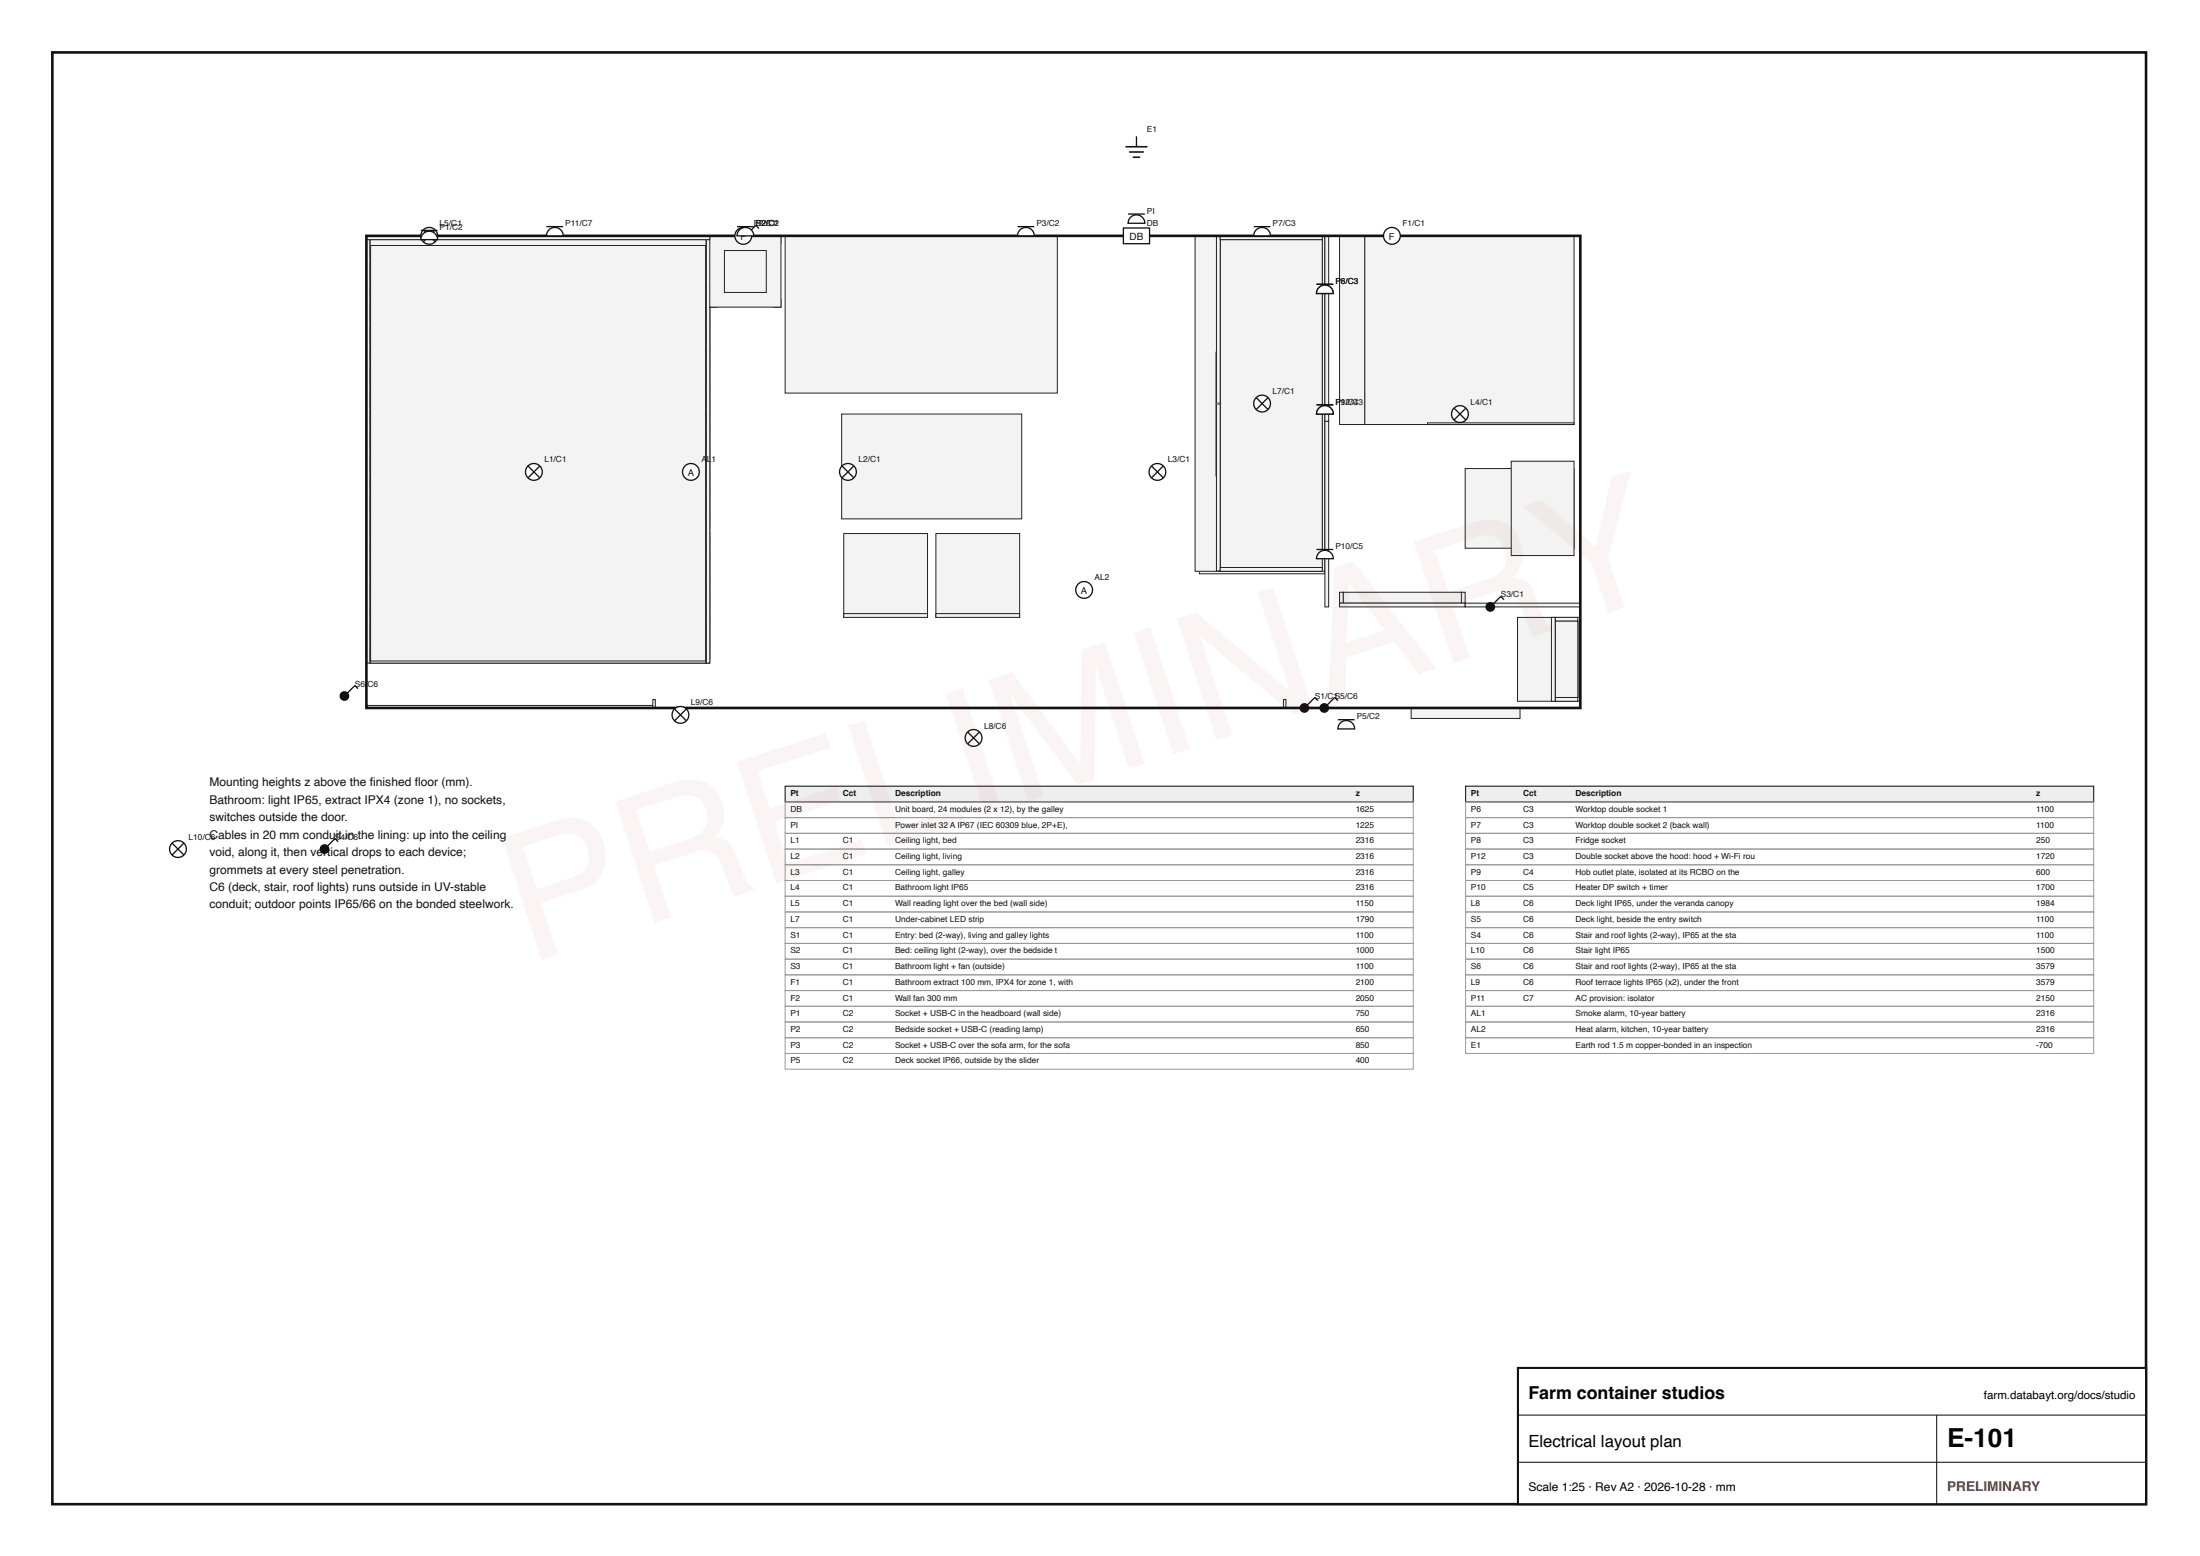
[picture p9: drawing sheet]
<svg xmlns="http://www.w3.org/2000/svg" width="420mm" height="297mm" viewBox="0 0 420 297" stroke-linecap="round" stroke-linejoin="round" font-family="sans-serif">
<path d="M10 10h399.9v277.1h-399.9z" fill="none" stroke="#111" stroke-width=".5"/>
<path d="M260.7 45h39.9v36h-39.9z" fill="#f3f3f3"/>
<path d="M260.7 45h39.9v36h-39.9z" fill="none" stroke="#222" stroke-width=".19"/>
<path d="M134.8 45.7h.8v80.9h-.8z" fill="#f3f3f3"/>
<path d="M134.8 45.7h.8v80.9h-.8z" fill="none" stroke="#222" stroke-width=".19"/>
<path d="M70 134.7h54.7v.4h-54.7z" fill="#f3f3f3"/>
<path d="M70 134.7h54.7v.4h-54.7z" fill="none" stroke="#222" stroke-width=".19"/>
<path d="M111.3 77.5h23.5v22.5h-23.5z" fill="#f3f3f3"/>
<path d="M111.3 77.5h23.5v22.5h-23.5z" fill="none" stroke="#222" stroke-width=".19"/>
<path d="M229.9 67h.8v42h-.8z" fill="#f3f3f3"/>
<path d="M229.9 67h.8v42h-.8z" fill="none" stroke="#222" stroke-width=".19"/>
<path d="M229.1 67.7h23.5v22.6h-23.5z" fill="#f3f3f3"/>
<path d="M229.1 67.7h23.5v22.6h-23.5z" fill="none" stroke="#222" stroke-width=".19"/>
<path d="M229.1 68.7h22.2v20.6h-22.2z" fill="#f3f3f3"/>
<path d="M229.1 68.7h22.2v20.6h-22.2z" fill="none" stroke="#222" stroke-width=".19"/>
<path d="M137 46.5h10.7v10.7h-10.7z" fill="#f3f3f3"/>
<path d="M137 46.5h10.7v10.7h-10.7z" fill="none" stroke="#222" stroke-width=".19"/>
<path d="M229.1 68.3h22.7v.4h-22.7z" fill="#f3f3f3"/>
<path d="M229.1 68.3h22.7v.4h-22.7z" fill="none" stroke="#222" stroke-width=".19"/>
<path d="M251.3 68.7h.5v20.6h-.5z" fill="#f3f3f3"/>
<path d="M251.3 68.7h.5v20.6h-.5z" fill="none" stroke="#222" stroke-width=".19"/>
<path d="M110.9 77h23.9v.5h-23.9z" fill="#f3f3f3"/>
<path d="M110.9 77h23.9v.5h-23.9z" fill="none" stroke="#222" stroke-width=".19"/>
<path d="M110.9 77.5h.4v22.5h-.4z" fill="#f3f3f3"/>
<path d="M110.9 77.5h.4v22.5h-.4z" fill="none" stroke="#222" stroke-width=".19"/>
<path d="M134.8 76.7h.8v24.1h-.8z" fill="#f3f3f3"/>
<path d="M134.8 76.7h.8v24.1h-.8z" fill="none" stroke="#222" stroke-width=".19"/>
<path d="M134.8 46.5h.8v30.1h-.8z" fill="#f3f3f3"/>
<path d="M134.8 46.5h.8v30.1h-.8z" fill="none" stroke="#222" stroke-width=".19"/>
<path d="M70 45.7h.7v80.9h-.7z" fill="#f3f3f3"/>
<path d="M70 45.7h.7v80.9h-.7z" fill="none" stroke="#222" stroke-width=".19"/>
<path d="M134.8 45.7h.8v80.9h-.8z" fill="#f3f3f3"/>
<path d="M134.8 45.7h.8v80.9h-.8z" fill="none" stroke="#222" stroke-width=".19"/>
<path d="M70.7 45.7h64.1v.8h-64.1z" fill="#f3f3f3"/>
<path d="M70.7 45.7h64.1v.8h-64.1z" fill="none" stroke="#222" stroke-width=".19"/>
<path d="M70.7 125.9h64.1v.7h-64.1z" fill="#f3f3f3"/>
<path d="M70.7 125.9h64.1v.7h-64.1z" fill="none" stroke="#222" stroke-width=".19"/>
<path d="M106.9 46.5h.7v79.4h-.7z" fill="#f3f3f3"/>
<path d="M106.9 46.5h.7v79.4h-.7z" fill="none" stroke="#222" stroke-width=".19"/>
<path d="M70.7 46.5h.7v79.4h-.7z" fill="#f3f3f3"/>
<path d="M70.7 46.5h.7v79.4h-.7z" fill="none" stroke="#222" stroke-width=".19"/>
<path d="M134.1 46.5h.7v79.4h-.7z" fill="#f3f3f3"/>
<path d="M134.1 46.5h.7v79.4h-.7z" fill="none" stroke="#222" stroke-width=".19"/>
<path d="M70.7 45.7h64.1v3.6h-64.1z" fill="#f3f3f3"/>
<path d="M70.7 45.7h64.1v3.6h-64.1z" fill="none" stroke="#222" stroke-width=".19"/>
<path d="M70.7 49.8h64.1v3.6h-64.1z" fill="#f3f3f3"/>
<path d="M70.7 49.8h64.1v3.6h-64.1z" fill="none" stroke="#222" stroke-width=".19"/>
<path d="M70.7 53.9h64.1v3.6h-64.1z" fill="#f3f3f3"/>
<path d="M70.7 53.9h64.1v3.6h-64.1z" fill="none" stroke="#222" stroke-width=".19"/>
<path d="M70.7 57.9h64.1v3.6h-64.1z" fill="#f3f3f3"/>
<path d="M70.7 57.9h64.1v3.6h-64.1z" fill="none" stroke="#222" stroke-width=".19"/>
<path d="M70.7 62h64.1v3.6h-64.1z" fill="#f3f3f3"/>
<path d="M70.7 62h64.1v3.6h-64.1z" fill="none" stroke="#222" stroke-width=".19"/>
<path d="M70.7 66.1h64.1v3.6h-64.1z" fill="#f3f3f3"/>
<path d="M70.7 66.1h64.1v3.6h-64.1z" fill="none" stroke="#222" stroke-width=".19"/>
<path d="M70.7 70.1h64.1v3.6h-64.1z" fill="#f3f3f3"/>
<path d="M70.7 70.1h64.1v3.6h-64.1z" fill="none" stroke="#222" stroke-width=".19"/>
<path d="M70.7 74.2h64.1v3.6h-64.1z" fill="#f3f3f3"/>
<path d="M70.7 74.2h64.1v3.6h-64.1z" fill="none" stroke="#222" stroke-width=".19"/>
<path d="M70.7 78.3h64.1v3.6h-64.1z" fill="#f3f3f3"/>
<path d="M70.7 78.3h64.1v3.6h-64.1z" fill="none" stroke="#222" stroke-width=".19"/>
<path d="M70.7 82.3h64.1v3.6h-64.1z" fill="#f3f3f3"/>
<path d="M70.7 82.3h64.1v3.6h-64.1z" fill="none" stroke="#222" stroke-width=".19"/>
<path d="M70.7 86.4h64.1v3.6h-64.1z" fill="#f3f3f3"/>
<path d="M70.7 86.4h64.1v3.6h-64.1z" fill="none" stroke="#222" stroke-width=".19"/>
<path d="M70.7 90.4h64.1v3.7h-64.1z" fill="#f3f3f3"/>
<path d="M70.7 90.4h64.1v3.7h-64.1z" fill="none" stroke="#222" stroke-width=".19"/>
<path d="M70.7 94.5h64.1v3.6h-64.1z" fill="#f3f3f3"/>
<path d="M70.7 94.5h64.1v3.6h-64.1z" fill="none" stroke="#222" stroke-width=".19"/>
<path d="M70.7 98.6h64.1v3.6h-64.1z" fill="#f3f3f3"/>
<path d="M70.7 98.6h64.1v3.6h-64.1z" fill="none" stroke="#222" stroke-width=".19"/>
<path d="M70.7 102.6h64.1v3.6h-64.1z" fill="#f3f3f3"/>
<path d="M70.7 102.6h64.1v3.6h-64.1z" fill="none" stroke="#222" stroke-width=".19"/>
<path d="M70.7 106.7h64.1v3.6h-64.1z" fill="#f3f3f3"/>
<path d="M70.7 106.7h64.1v3.6h-64.1z" fill="none" stroke="#222" stroke-width=".19"/>
<path d="M70.7 110.8h64.1v3.6h-64.1z" fill="#f3f3f3"/>
<path d="M70.7 110.8h64.1v3.6h-64.1z" fill="none" stroke="#222" stroke-width=".19"/>
<path d="M70.7 114.8h64.1v3.6h-64.1z" fill="#f3f3f3"/>
<path d="M70.7 114.8h64.1v3.6h-64.1z" fill="none" stroke="#222" stroke-width=".19"/>
<path d="M70.7 118.9h64.1v3.6h-64.1z" fill="#f3f3f3"/>
<path d="M70.7 118.9h64.1v3.6h-64.1z" fill="none" stroke="#222" stroke-width=".19"/>
<path d="M70.7 123h64.1v3.6h-64.1z" fill="#f3f3f3"/>
<path d="M70.7 123h64.1v3.6h-64.1z" fill="none" stroke="#222" stroke-width=".19"/>
<path d="M228.3 67.1h.8v23.9h-.8z" fill="#f3f3f3"/>
<path d="M228.3 67.1h.8v23.9h-.8z" fill="none" stroke="#222" stroke-width=".19"/>
<path d="M229.1 68.7h22.2v20.6h-22.2z" fill="#f3f3f3"/>
<path d="M229.1 68.7h22.2v20.6h-22.2z" fill="none" stroke="#222" stroke-width=".19"/>
<path d="M135.6 45h.7v1.5h-.7z" fill="#f3f3f3"/>
<path d="M135.6 45h.7v1.5h-.7z" fill="none" stroke="#222" stroke-width=".19"/>
<path d="M136.3 45h.7v1.5h-.7z" fill="#f3f3f3"/>
<path d="M136.3 45h.7v1.5h-.7z" fill="none" stroke="#222" stroke-width=".19"/>
<path d="M135.6 57.2h.7v1.4h-.7z" fill="#f3f3f3"/>
<path d="M135.6 57.2h.7v1.4h-.7z" fill="none" stroke="#222" stroke-width=".19"/>
<path d="M136.3 57.2h.7v1.4h-.7z" fill="#f3f3f3"/>
<path d="M136.3 57.2h.7v1.4h-.7z" fill="none" stroke="#222" stroke-width=".19"/>
<path d="M147.7 45h.7v1.5h-.7z" fill="#f3f3f3"/>
<path d="M147.7 45h.7v1.5h-.7z" fill="none" stroke="#222" stroke-width=".19"/>
<path d="M148.4 45h.8v1.5h-.8z" fill="#f3f3f3"/>
<path d="M148.4 45h.8v1.5h-.8z" fill="none" stroke="#222" stroke-width=".19"/>
<path d="M147.7 57.2h.7v1.4h-.7z" fill="#f3f3f3"/>
<path d="M147.7 57.2h.7v1.4h-.7z" fill="none" stroke="#222" stroke-width=".19"/>
<path d="M148.4 57.2h.8v1.4h-.8z" fill="#f3f3f3"/>
<path d="M148.4 57.2h.8v1.4h-.8z" fill="none" stroke="#222" stroke-width=".19"/>
<path d="M135.6 45h13.6v13.6h-13.6z" fill="#f3f3f3"/>
<path d="M135.6 45h13.6v13.6h-13.6z" fill="none" stroke="#222" stroke-width=".19"/>
<path d="M70.8 46.9h64v79.3h-64z" fill="#f3f3f3"/>
<path d="M70.8 46.9h64v79.3h-64z" fill="none" stroke="#222" stroke-width=".19"/>
<path d="M229.1 68.3h22.7v.4h-22.7z" fill="#f3f3f3"/>
<path d="M229.1 68.3h22.7v.4h-22.7z" fill="none" stroke="#222" stroke-width=".19"/>
<path d="M251.3 68.7h.5v20.6h-.5z" fill="#f3f3f3"/>
<path d="M251.3 68.7h.5v20.6h-.5z" fill="none" stroke="#222" stroke-width=".19"/>
<path d="M150 45h51.9v30h-51.9z" fill="#f3f3f3"/>
<path d="M150 45h51.9v30h-51.9z" fill="none" stroke="#222" stroke-width=".19"/>
<path d="M229.5 45.4h22v20.4h-22z" fill="#f3f3f3"/>
<path d="M229.5 45.4h22v20.4h-22z" fill="none" stroke="#222" stroke-width=".19"/>
<path d="M228.3 67.1h.8v23.9h-.8z" fill="#f3f3f3"/>
<path d="M228.3 67.1h.8v23.9h-.8z" fill="none" stroke="#222" stroke-width=".19"/>
<path d="M229.1 66.3h23.5v.7h-23.5z" fill="#f3f3f3"/>
<path d="M229.1 66.3h23.5v.7h-23.5z" fill="none" stroke="#222" stroke-width=".19"/>
<path d="M229.1 45h4v21.3h-4z" fill="#f3f3f3"/>
<path d="M229.1 45h4v21.3h-4z" fill="none" stroke="#222" stroke-width=".19"/>
<path d="M248.6 45h4v21.3h-4z" fill="#f3f3f3"/>
<path d="M248.6 45h4v21.3h-4z" fill="none" stroke="#222" stroke-width=".19"/>
<path d="M229.1 67h23.5v.7h-23.5z" fill="#f3f3f3"/>
<path d="M229.1 67h23.5v.7h-23.5z" fill="none" stroke="#222" stroke-width=".19"/>
<path d="M229.1 67.7h4v22.6h-4z" fill="#f3f3f3"/>
<path d="M229.1 67.7h4v22.6h-4z" fill="none" stroke="#222" stroke-width=".19"/>
<path d="M248.6 67.7h4v22.6h-4z" fill="#f3f3f3"/>
<path d="M248.6 67.7h4v22.6h-4z" fill="none" stroke="#222" stroke-width=".19"/>
<path d="M252.6 67h.5v24h-.5z" fill="#f3f3f3"/>
<path d="M252.6 67h.5v24h-.5z" fill="none" stroke="#222" stroke-width=".19"/>
<path d="M228.3 45h24.8v64h-24.8z" fill="#f3f3f3"/>
<path d="M228.3 45h24.8v64h-24.8z" fill="none" stroke="#222" stroke-width=".19"/>
<path d="M232.3 67.2h14v23.6h-14z" fill="#f3f3f3"/>
<path d="M232.3 67.2h14v23.6h-14z" fill="none" stroke="#222" stroke-width=".19"/>
<path d="M138.4 47.8h8v8h-8z" fill="#f3f3f3"/>
<path d="M138.4 47.8h8v8h-8z" fill="none" stroke="#222" stroke-width=".19"/>
<path d="M70 45h65.6v.7h-65.6z" fill="#f3f3f3"/>
<path d="M70 45h65.6v.7h-65.6z" fill="none" stroke="#222" stroke-width=".19"/>
<path d="M255.9 45h4.8v36h-4.8z" fill="#f3f3f3"/>
<path d="M255.9 45h4.8v36h-4.8z" fill="none" stroke="#222" stroke-width=".19"/>
<path d="M233.9 67h19.2v24h-19.2z" fill="#f3f3f3"/>
<path d="M233.9 67h19.2v24h-19.2z" fill="none" stroke="#222" stroke-width=".19"/>
<path d="M233.9 67h19.2v24h-19.2z" fill="#f3f3f3"/>
<path d="M233.9 67h19.2v24h-19.2z" fill="none" stroke="#222" stroke-width=".19"/>
<path d="M233.1 45.7h19.5v62.6h-19.5z" fill="#f3f3f3"/>
<path d="M233.1 45.7h19.5v62.6h-19.5z" fill="none" stroke="#222" stroke-width=".19"/>
<path d="M232.3 45.1h.8v31.9h-.8z" fill="#f3f3f3"/>
<path d="M232.3 45.1h.8v31.9h-.8z" fill="none" stroke="#222" stroke-width=".19"/>
<path d="M232.3 77.1h.8v31.9h-.8z" fill="#f3f3f3"/>
<path d="M232.3 77.1h.8v31.9h-.8z" fill="none" stroke="#222" stroke-width=".19"/>
<path d="M233.1 45h19.5v.7h-19.5z" fill="#f3f3f3"/>
<path d="M233.1 45h19.5v.7h-19.5z" fill="none" stroke="#222" stroke-width=".19"/>
<path d="M252.6 45h.5v64h-.5z" fill="#f3f3f3"/>
<path d="M252.6 45h.5v64h-.5z" fill="none" stroke="#222" stroke-width=".19"/>
<path d="M253.1 45h.7v35.4h-.7z" fill="#f3f3f3"/>
<path d="M253.1 45h.7v35.4h-.7z" fill="none" stroke="#222" stroke-width=".19"/>
<path d="M70 45h231.8v90.1h-231.8z" fill="none" stroke="#111" stroke-width=".5"/>
<path d="M214.6 43.5h5v3h-5z" fill="#fff"/>
<path d="M214.6 43.5h5v3h-5z" fill="none" stroke="#111" stroke-width=".25"/>
<path d="M215.9 41.5a1.6 1.6 0 0 1 1.8-.4 1.6 1.6 0 0 1 1 1.5h-3.2l.1-.6z" fill="#fff"/>
<path d="M215.5 40.9h3.2M215.9 41.5a1.6 1.6 0 0 1 1.8-.4 1.6 1.6 0 0 1 1 1.5h-3.2l.1-.6z" fill="none" stroke="#111" stroke-width=".25"/>
<circle cx="278.8" cy="79" r="1.6" fill="#fff"/>
<circle cx="278.8" cy="79" r="1.6" fill="none" stroke="#111" stroke-width=".25"/>
<circle cx="82" cy="45" r="1.6" fill="#fff"/>
<g fill="none" stroke="#111" stroke-width=".25">
<path d="M80.9 43.9l2.2 2.2M83.1 43.9l-2.2 2.2"/>
<circle cx="82" cy="45" r="1.6"/>
</g>
<circle cx="241.1" cy="77" r="1.6" fill="#fff"/>
<g fill="none" stroke="#111" stroke-width=".25">
<path d="M239.9 75.9l2.3 2.3M242.2 75.9l-2.3 2.3"/>
<circle cx="241.1" cy="77" r="1.6"/>
</g>
<circle cx="142.4" cy="45" r=".8" fill="#111"/>
<g fill="none" stroke="#111" stroke-width=".25">
<path d="M145 43.6l-.6-.6-2 2"/>
<circle cx="142.4" cy="45" r=".8"/>
</g>
<circle cx="265.9" cy="45" r="1.6" fill="#fff"/>
<circle cx="265.9" cy="45" r="1.6" fill="none" stroke="#111" stroke-width=".25"/>
<circle cx="142" cy="45" r="1.6" fill="#fff"/>
<circle cx="142" cy="45" r="1.6" fill="none" stroke="#111" stroke-width=".25"/>
<path d="M80.8 44.6a1.6 1.6 0 0 1 1.8-.3 1.6 1.6 0 0 1 1 1.4h-3.2l.1-.6z" fill="#fff"/>
<path d="M80.4 44h3.2M80.8 44.6a1.6 1.6 0 0 1 1.8-.3 1.6 1.6 0 0 1 1 1.4h-3.2l.1-.6z" fill="none" stroke="#111" stroke-width=".25"/>
<path d="M141.2 43.9a1.6 1.6 0 0 1 1.8-.4 1.6 1.6 0 0 1 1 1.5h-3.2l.1-.6z" fill="#fff"/>
<path d="M140.8 43.3h3.2M141.2 43.9a1.6 1.6 0 0 1 1.8-.4 1.6 1.6 0 0 1 1 1.5h-3.2l.1-.6z" fill="none" stroke="#111" stroke-width=".25"/>
<path d="M194.8 43.9a1.6 1.6 0 0 1 1.8-.4 1.6 1.6 0 0 1 1 1.5h-3.2l.1-.6z" fill="#fff"/>
<path d="M194.4 43.3h3.2M194.8 43.9a1.6 1.6 0 0 1 1.8-.4 1.6 1.6 0 0 1 1 1.5h-3.2l.1-.6z" fill="none" stroke="#111" stroke-width=".25"/>
<path d="M251.9 54.9a1.6 1.6 0 0 1 1.8-.4 1.6 1.6 0 0 1 1 1.5h-3.2l.1-.6z" fill="#fff"/>
<path d="M251.5 54.3h3.2M251.9 54.9a1.6 1.6 0 0 1 1.8-.4 1.6 1.6 0 0 1 1 1.5h-3.2l.1-.6z" fill="none" stroke="#111" stroke-width=".25"/>
<path d="M239.9 43.9a1.6 1.6 0 0 1 1.8-.4 1.6 1.6 0 0 1 1 1.5h-3.2l.1-.6z" fill="#fff"/>
<path d="M239.5 43.3h3.2M239.9 43.9a1.6 1.6 0 0 1 1.8-.4 1.6 1.6 0 0 1 1 1.5h-3.2l.1-.6z" fill="none" stroke="#111" stroke-width=".25"/>
<path d="M251.9 54.9a1.6 1.6 0 0 1 1.8-.4 1.6 1.6 0 0 1 1 1.5h-3.2l.1-.6z" fill="#fff"/>
<path d="M251.5 54.3h3.2M251.9 54.9a1.6 1.6 0 0 1 1.8-.4 1.6 1.6 0 0 1 1 1.5h-3.2l.1-.6z" fill="none" stroke="#111" stroke-width=".25"/>
<path d="M251.9 77.9a1.6 1.6 0 0 1 1.8-.3 1.6 1.6 0 0 1 1 1.4h-3.2l.1-.6z" fill="#fff"/>
<path d="M251.5 77.3h3.2M251.9 77.9a1.6 1.6 0 0 1 1.8-.3 1.6 1.6 0 0 1 1 1.4h-3.2l.1-.6z" fill="none" stroke="#111" stroke-width=".25"/>
<path d="M251.9 77.9a1.6 1.6 0 0 1 1.8-.3 1.6 1.6 0 0 1 1 1.4h-3.2l.1-.6z" fill="#fff"/>
<path d="M251.5 77.3h3.2M251.9 77.9a1.6 1.6 0 0 1 1.8-.3 1.6 1.6 0 0 1 1 1.4h-3.2l.1-.6z" fill="none" stroke="#111" stroke-width=".25"/>
<circle cx="62" cy="162.1" r=".8" fill="#111"/>
<g fill="none" stroke="#111" stroke-width=".25">
<path d="M64.6 160.7l-.6-.6-2 2"/>
<circle cx="62" cy="162.1" r=".8"/>
</g>
<circle cx="34" cy="162.1" r="1.6" fill="#fff"/>
<g fill="none" stroke="#111" stroke-width=".25">
<path d="M32.9 160.9l2.2 2.3M35.1 160.9l-2.2 2.3"/>
<circle cx="34" cy="162.1" r="1.6"/>
</g>
<circle cx="65.8" cy="132.9" r=".8" fill="#111"/>
<g fill="none" stroke="#111" stroke-width=".25">
<path d="M68.4 131.5l-.6-.6-2 2"/>
<circle cx="65.8" cy="132.9" r=".8"/>
</g>
<path d="M104.8 43.9a1.6 1.6 0 0 1 1.8-.4 1.6 1.6 0 0 1 1 1.5h-3.2l.1-.6z" fill="#fff"/>
<path d="M217.1 26v2M104.4 43.3h3.2M104.8 43.9a1.6 1.6 0 0 1 1.8-.4 1.6 1.6 0 0 1 1 1.5h-3.2l.1-.6z" fill="none" stroke="#111" stroke-width=".25"/>
<path d="M215 28h4.2M215.7 29h2.8M216.4 30h1.4" fill="none" stroke="#111" stroke-width=".3"/>
<path d="M150 150.1h119.9v3h-119.9z" fill="#eee"/>
<path d="M150 150.1h119.9v3h-119.9z" fill="none" stroke="#111" stroke-width=".2"/>
<g fill="none" stroke="#999" stroke-width=".19">
<path d="M150 153.1h119.9v3h-119.9zM150 156.1h119.9v3h-119.9zM150 159.1h119.9v3h-119.9zM150 162.1h119.9v3h-119.9zM150 165.1h119.9v3h-119.9zM150 168.1h119.9v3h-119.9zM150 171.1h119.9v3h-119.9zM150 174.1h119.9v3h-119.9zM150 177.1h119.9v3h-119.9zM150 180.1h119.9v3h-119.9zM150 183.1h119.9v3h-119.9zM150 186.1h119.9v3h-119.9z"/>
<path d="M150 189.1h119.9v3h-119.9zM150 192.1h119.9v3h-119.9zM150 195.1h119.9v3h-119.9zM150 198.1h119.9v3h-119.9zM150 201.1h119.9v3h-119.9z"/>
</g>
<path d="M279.9 150.1h120v3h-120z" fill="#eee"/>
<path d="M279.9 150.1h120v3h-120z" fill="none" stroke="#111" stroke-width=".2"/>
<g fill="none" stroke="#999" stroke-width=".19">
<path d="M279.9 153.1h120v3h-120zM279.9 156.1h120v3h-120zM279.9 159.1h120v3h-120zM279.9 162.1h120v3h-120zM279.9 165.1h120v3h-120zM279.9 168.1h120v3h-120zM279.9 171.1h120v3h-120zM279.9 174.1h120v3h-120zM279.9 177.1h120v3h-120zM279.9 180.1h120v3h-120zM279.9 183.1h120v3h-120zM279.9 186.1h120v3h-120z"/>
<path d="M279.9 189.1h120v3h-120zM279.9 192.1h120v3h-120zM279.9 195.1h120v3h-120zM279.9 198.1h120v3h-120z"/>
</g>
<path d="M289.9 261.1h120v26h-120z" fill="#fff"/>
<path d="M289.9 261.1h120v26h-120z" fill="none" stroke="#111" stroke-width=".4"/>
<path d="M289.9 270.1h120M289.9 279.1h120M369.9 270.1v17" fill="none" stroke="#111" stroke-width=".2"/>
<text font-size="34" fill="#111" x="100.7" y="184.1" transform="rotate(-18 100.7 184.1)">PRELIMINARY</text>
<text font-size="5" x="371.9" y="276.1">E-101</text>
<text font-size="3.4" x="291.9" y="267.1">Farm container studios</text>
<text font-size="3.2" x="291.9" y="276.1">Electrical layout plan</text>
<text font-size="2.6" fill="#b3261e" x="371.9" y="284.6">PRELIMINARY</text>
<g font-size="2.3" fill="#111">
<text x="40" y="150.1">Mounting heights z above the fnished foor (mm).</text>
<text x="40" y="153.4">Bathroom: light IP65, extract IPX4 (zone 1), no sockets,</text>
<text x="70.7" y="150.1">i</text>
<text x="79.2" y="150.1">l</text>
<text x="40" y="156.7">switches outside the door.</text>
<text x="40" y="160.1">Cables in 20 mm conduit in the lining: up into the ceiling</text>
<text x="40" y="163.4">void, along it, then vertical drops to each device;</text>
<text x="40" y="166.7">grommets at every steel penetration.</text>
<text x="40" y="170.1">C6 (deck, stair, roof lights) runs outside in UV-stable</text>
<text x="40" y="173.4">conduit; outdoor points IP65/66 on the bonded steelwork.</text>
</g>
<text font-size="2.3" x="291.9" y="284.6">Scale 1:25 · Rev A2 · 2026-10-28 · mm</text>
<text font-size="2.2" x="378.9" y="267.1">farm.databayt.org/docs/studio</text>
<text font-size="1.9" fill="#111" x="215.7" y="45.8">DB</text>
<g font-size="1.8" fill="#111">
<text x="141.4" y="45.8">F</text>
<text x="265.3" y="45.8">F</text>
<text x="131.4" y="90.9">A</text>
<text x="206.5" y="113.4">A</text>
</g>
<g font-size="1.6" fill="#111">
<text x="219.1" y="25.2">E1</text>
<text x="219.1" y="40.8">PI</text>
<text x="84" y="43.2">L5/C1</text>
<text x="84" y="43.9">P1/C2</text>
<text x="108" y="43.2">P11/C7</text>
<text x="144" y="43.2">FS22/CC12</text>
<text x="144.4" y="43.2">P2//C1</text>
<text x="197.9" y="43.2">P3/C2</text>
<text x="219.1" y="43.2">DB</text>
<text x="243.1" y="43.2">P7/C3</text>
<text x="267.8" y="43.2">F1/C1</text>
<text x="255.1" y="54.2">P</text>
<text x="256.1" y="54.2">6/C3</text>
<text x="256.1" y="54.2">8/C3</text>
<text x="243.1" y="75.2">L7/C</text>
<text x="246.4" y="75.2">1</text>
<text x="255.1" y="77.2">P</text>
<text x="256.1" y="77.2">12/C</text>
<text x="256.1" y="77.2">9/C43</text>
<text x="280.8" y="77.2">L4/C1</text>
<text x="104" y="88.3">L1/C1</text>
<text x="134" y="88.3">A</text>
<text x="135" y="88.3">L</text>
<text x="135.9" y="88.3">1</text>
<text x="164" y="88.3">L2/C1</text>
<text x="223.1" y="88.3">L3/C1</text>
<text x="255.1" y="104.8">P10/C5</text>
<text x="209.1" y="110.8">AL2</text>
<text x="286.6" y="114">S3/C1</text>
<text x="67.8" y="131.1">S6/</text>
<text x="70.2" y="131.1">C6</text>
<text x="132" y="134.7">L9/C6</text>
<text x="251.1" y="133.3">S1/C1S5/C6</text>
<text x="259.1" y="137.3">P5/C2</text>
<text x="187.9" y="139.1">L8/C6</text>
<text x="151" y="152">Pt</text>
<text x="151" y="155">DB</text>
<text x="161" y="152">Cct</text>
<text x="171" y="152">Description</text>
<text x="171" y="155">Unit board, 24 modules (2 x 12), by the galley</text>
<text x="258.9" y="152">z</text>
<text x="258.9" y="155">1625</text>
<text x="280.9" y="152">Pt</text>
<text x="280.9" y="155">P6</text>
<text x="290.9" y="152">Cct</text>
<text x="290.9" y="155">C3</text>
<text x="300.9" y="152">Description</text>
<text x="300.9" y="155">Worktop double socket 1</text>
<text x="388.9" y="152">z</text>
<text x="388.9" y="155">1100</text>
<text x="36" y="160.3">L10/C6</text>
<text x="64" y="160.3">S4/C6</text>
<text x="151" y="158">PI</text>
<text x="151" y="161">L1</text>
<text x="161" y="161">C1</text>
<text x="171" y="158">Power inlet 32 A IP67 (IEC 60309 blue, 2P+E),</text>
<text x="171" y="161">Ceiling light, bed</text>
<text x="258.9" y="158">1225</text>
<text x="258.9" y="161">2316</text>
<text x="280.9" y="158">P7</text>
<text x="280.9" y="161">P8</text>
<text x="290.9" y="158">C3</text>
<text x="290.9" y="161">C3</text>
<text x="300.9" y="158">Worktop double socket 2 (back wall)</text>
<text x="300.9" y="161">Fridge socket</text>
<text x="388.9" y="158">1100</text>
<text x="388.9" y="161">250</text>
<text x="151" y="164">L2</text>
<text x="151" y="167">L3</text>
<text x="161" y="164">C1</text>
<text x="161" y="167">C1</text>
<text x="171" y="164">Ceiling light, living</text>
<text x="171" y="167">Ceiling light, galley</text>
<text x="258.9" y="164">2316</text>
<text x="258.9" y="167">2316</text>
<text x="280.9" y="164">P12</text>
<text x="280.9" y="167">P9</text>
<text x="290.9" y="164">C3</text>
<text x="290.9" y="167">C4</text>
<text x="300.9" y="164">Double socket above the hood: hood + Wi-Fi rou</text>
<text x="300.9" y="167">Hob outlet plate, isolated at its RCBO on the</text>
<text x="388.9" y="164">1720</text>
<text x="388.9" y="167">600</text>
<text x="151" y="170">L4</text>
<text x="151" y="173">L5</text>
<text x="161" y="170">C1</text>
<text x="161" y="173">C1</text>
<text x="171" y="170">Bathroom light IP65</text>
<text x="171" y="173">Wall reading light over the bed (wall side)</text>
<text x="258.9" y="170">2316</text>
<text x="258.9" y="173">1150</text>
<text x="280.9" y="170">P10</text>
<text x="280.9" y="173">L8</text>
<text x="290.9" y="170">C5</text>
<text x="290.9" y="173">C6</text>
<text x="300.9" y="170">Heater DP switch + timer</text>
<text x="300.9" y="173">Deck light IP65, under the veranda canopy</text>
<text x="388.9" y="170">1700</text>
<text x="388.9" y="173">1984</text>
<text x="151" y="176">L7</text>
<text x="151" y="179">S1</text>
<text x="161" y="176">C1</text>
<text x="161" y="179">C1</text>
<text x="171" y="176">Under-cabinet LED strip</text>
<text x="171" y="179">Entry: bed (2-way), living and galley lights</text>
<text x="258.9" y="176">1790</text>
<text x="258.9" y="179">1100</text>
<text x="280.9" y="176">S5</text>
<text x="280.9" y="179">S4</text>
<text x="290.9" y="176">C6</text>
<text x="290.9" y="179">C6</text>
<text x="300.9" y="176">Deck light, beside the entry switch</text>
<text x="300.9" y="179">Stair and roof lights (2-way), IP65 at the sta</text>
<text x="388.9" y="176">1100</text>
<text x="388.9" y="179">1100</text>
<text x="151" y="182">S2</text>
<text x="151" y="185">S3</text>
<text x="161" y="182">C1</text>
<text x="161" y="185">C1</text>
<text x="171" y="182">Bed: ceiling light (2-way), over the bedside t</text>
<text x="171" y="185">Bathroom light + fan (outside)</text>
<text x="258.9" y="182">1000</text>
<text x="258.9" y="185">1100</text>
<text x="280.9" y="182">L10</text>
<text x="280.9" y="185">S6</text>
<text x="290.9" y="182">C6</text>
<text x="290.9" y="185">C6</text>
<text x="300.9" y="182">Stair light IP65</text>
<text x="300.9" y="185">Stair and roof lights (2-way), IP65 at the sta</text>
<text x="388.9" y="182">1500</text>
<text x="388.9" y="185">3579</text>
<text x="151" y="188">F1</text>
<text x="151" y="191">F2</text>
<text x="161" y="188">C1</text>
<text x="161" y="191">C1</text>
<text x="171" y="188">Bathroom extract 100 mm, IPX4 for zone 1, with</text>
<text x="171" y="191">Wall fan 300 mm</text>
<text x="258.9" y="188">2100</text>
<text x="258.9" y="191">2050</text>
<text x="280.9" y="188">L9</text>
<text x="280.9" y="191">P11</text>
<text x="290.9" y="188">C6</text>
<text x="290.9" y="191">C7</text>
<text x="300.9" y="188">Roof terrace lights IP65 (x2), under the front</text>
<text x="300.9" y="191">AC provision: isolator</text>
<text x="388.9" y="188">3579</text>
<text x="388.9" y="191">2150</text>
<text x="151" y="194">P1</text>
<text x="151" y="197">P2</text>
<text x="161" y="194">C2</text>
<text x="161" y="197">C2</text>
<text x="171" y="194">Socket + USB-C in the headboard (wall side)</text>
<text x="171" y="197">Bedside socket + USB-C (reading lamp)</text>
<text x="258.9" y="194">750</text>
<text x="258.9" y="197">650</text>
<text x="280.9" y="194">AL1</text>
<text x="280.9" y="197">AL2</text>
<text x="300.9" y="194">Smoke alarm, 10-year battery</text>
<text x="300.9" y="197">Heat alarm, kitchen, 10-year battery</text>
<text x="388.9" y="194">2316</text>
<text x="388.9" y="197">2316</text>
<text x="151" y="200">P3</text>
<text x="151" y="203">P5</text>
<text x="161" y="200">C2</text>
<text x="161" y="203">C2</text>
<text x="171" y="200">Socket + USB-C over the sofa arm, for the sofa</text>
<text x="171" y="203">Deck socket IP66, outside by the slider</text>
<text x="258.9" y="200">850</text>
<text x="258.9" y="203">400</text>
<text x="280.9" y="200">E1</text>
<text x="300.9" y="200">Earth rod 1.5 m copper-bonded in an inspection</text>
<text x="388.9" y="200">-700</text>
</g>
</svg>
